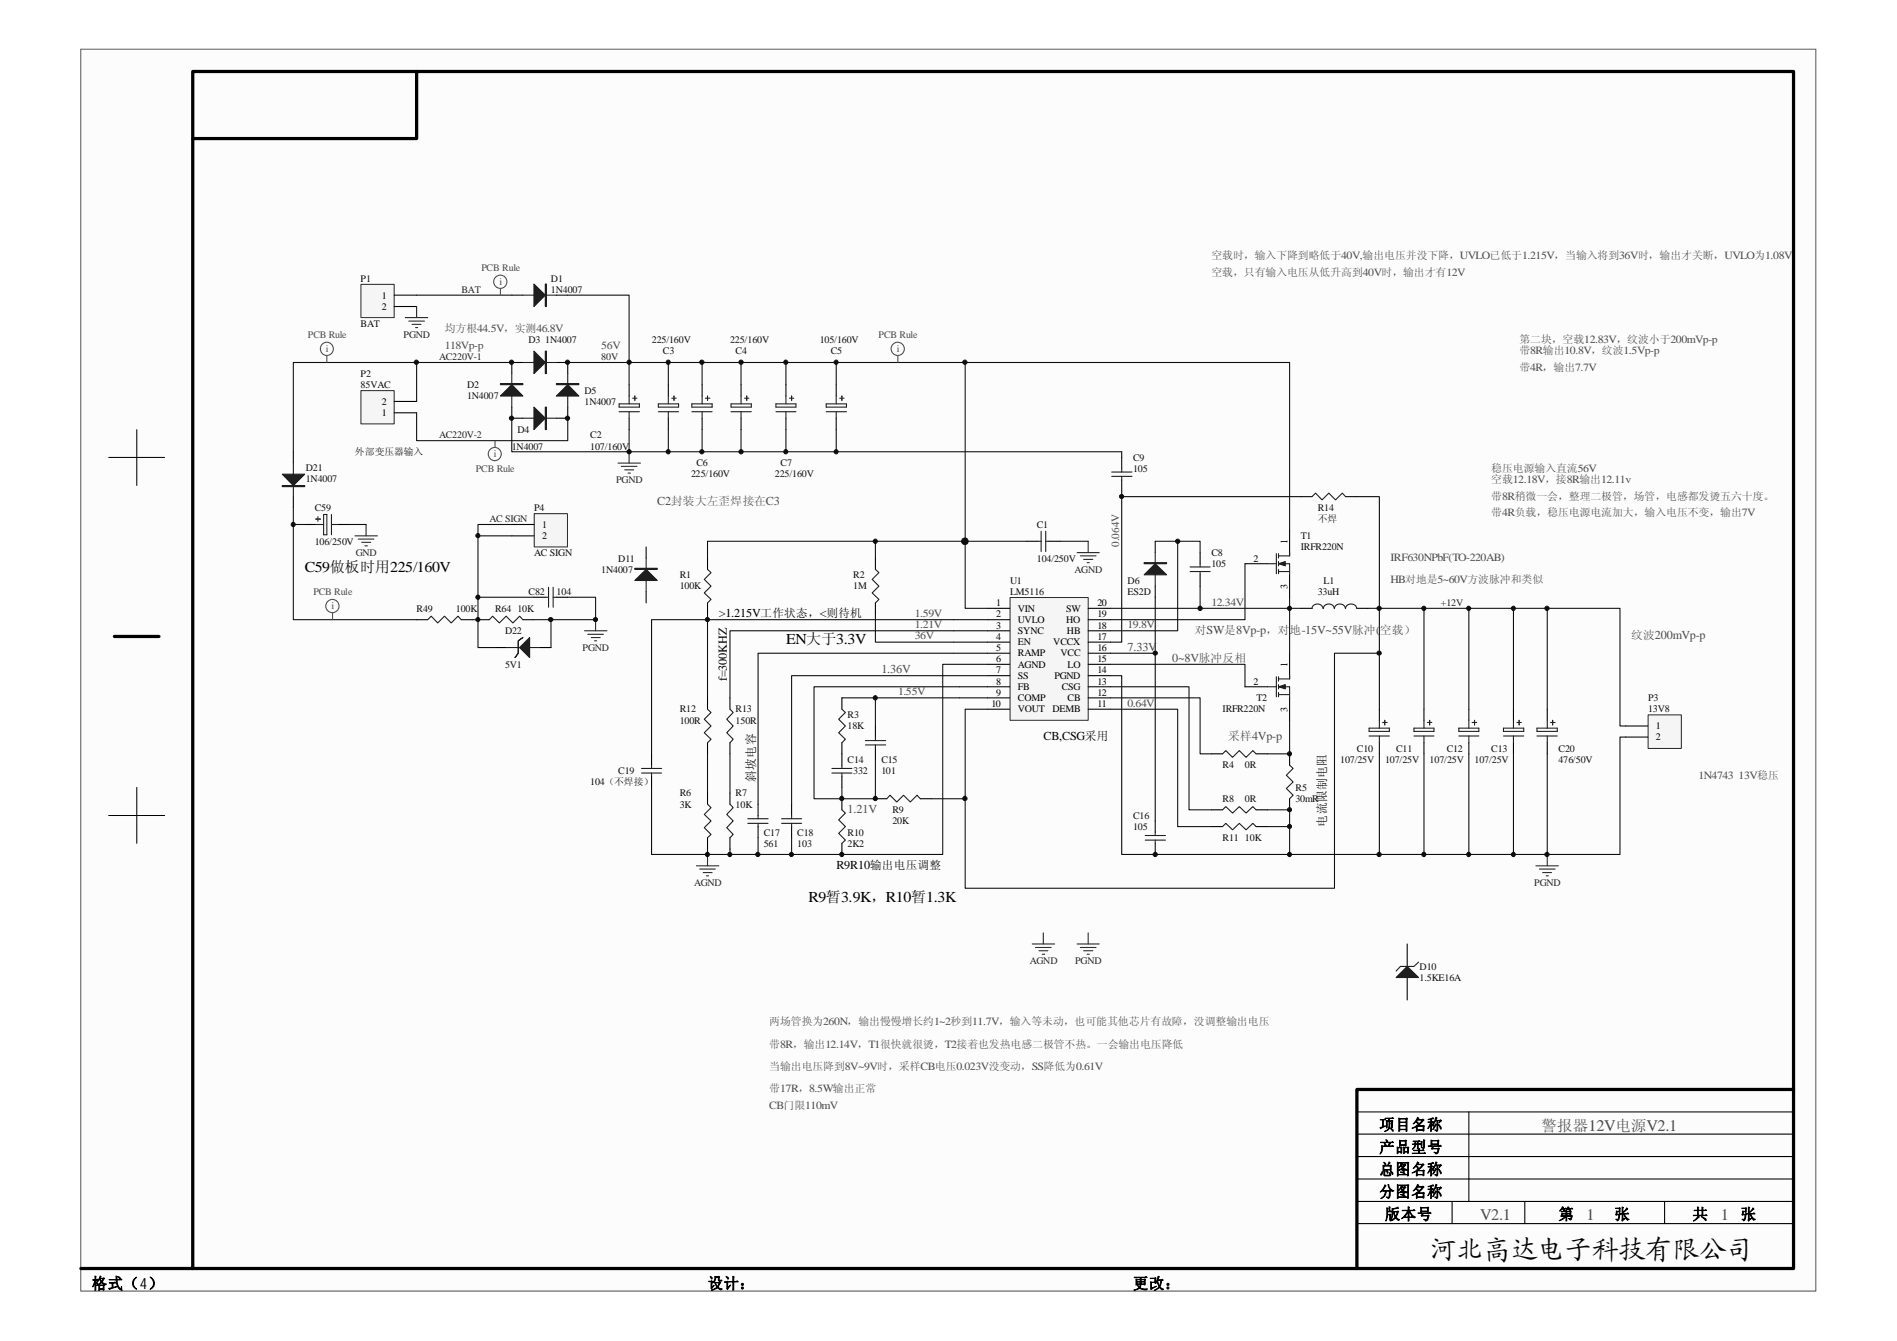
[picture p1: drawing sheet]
<svg xmlns="http://www.w3.org/2000/svg" width="297mm" height="210mm" viewBox="0 0 297 210" stroke-linecap="round" stroke-linejoin="round" font-family="sans-serif">
<path d="M12.7 7.8h271.6v194.3h-271.6z" fill="#fcfcfc"/>
<path d="M12.7 7.7h271.6v194.4h-271.6z" fill="none" stroke="#6e6e6e" stroke-width=".16"/>
<path d="M12.7 7.8h271.6v194.3h-271.6z" fill="#fcfcfc"/>
<path d="M12.7 7.7h271.6v194.4h-271.6z" fill="none" stroke="#6e6e6e" stroke-width=".16"/>
<circle cx="151.1" cy="84.7" r=".33" fill="#0e0e0e" stroke="#0e0e0e" stroke-width=".16"/>
<g fill="none" stroke="#000" stroke-width=".17">
<path d="M81.9 56.7h-1.8v1.8M87.1 56.7h1.8v1.8M80.1 63.7v1.8h1.8M88.9 63.7v1.8h-1.8M212.5 177.5h68.3M212.5 174h68.3M230 174v14.1M280.8 170.5v28.1h-82.3M212.5 181h68.3M212.5 184.5h68.3M212.5 188.1h68.3M212.5 191.5h68.3"/>
<path d="M227.4 188.1v3.4M238.8 188.1v3.4M260.6 188.1v3.4"/>
</g>
<path d="M65.2 11.2v10.5h-35M17.9 99.6h7M280.8 170.5h-68.3v28.1M12.7 198.6h268.1v-187.4h-250.6v187.4" fill="none" stroke="#000" stroke-width=".51"/>
<path d="M17 71.6h8.8M21.4 67.2v8.8M17 127.6h8.8M21.4 123.2v8.8" fill="none" stroke="#000" stroke-width=".16"/>
<path d="M96.8 72.5h3.5M97.3 73h2.4M97.8 73.5h1.4M98.3 74.1h.4M98.5 70.7v1.8" fill="none" stroke="#262626" stroke-width=".17"/>
<path d="M80.1 58.5v5.2M81.9 56.7h5.2M88.9 58.5v5.2M81.9 65.5h5.2" fill="none" stroke="#1c1c1c" stroke-width=".17"/>
<g fill="#1c1c1c" stroke="#1c1c1c" stroke-width=".17">
<path d="M85.4 55h.2v3.5h-.2z" fill-rule="evenodd"/>
<path d="M83.6 55l1.8 1.7-1.8 1.8z" fill-rule="evenodd"/>
<path d="M87.1 60h3.5v.2h-3.5z" fill-rule="evenodd"/>
<path d="M88.9 60.2l1.7 1.8h-3.5z" fill-rule="evenodd"/>
<path d="M85.4 63.7h.2v3.5h-.2z" fill-rule="evenodd"/>
<path d="M83.6 63.7l1.8 1.8-1.8 1.7z" fill-rule="evenodd"/>
<path d="M78.4 60h3.5v.2h-3.5z" fill-rule="evenodd"/>
<path d="M78.4 62l1.7-1.8 1.8 1.8z" fill-rule="evenodd"/>
</g>
<path d="M56.6 61.2h5.1v5.2h-5.1z" fill="#f5f5f5"/>
<path d="M56.5 61.1h5.2v5.3h-5.2z" fill="none" stroke="#262626" stroke-width=".16"/>
<path d="M61.7 64.6h3.5M61.7 62.8h3.5" fill="none" stroke="#000" stroke-width=".17"/>
<path d="M240.5 135.5h3.5M241 136h2.5M241.6 136.6h1.4M242.1 137.1h.3M242.3 133.7v1.8" fill="none" stroke="#262626" stroke-width=".17"/>
<path d="M158.2 93.6h12.2v19.1h-12.2z" fill="#f5f5f5"/>
<path d="M158.2 93.5h12.2v19.2h-12.2z" fill="none" stroke="#262626" stroke-width=".16"/>
<g fill="none" stroke="#000" stroke-width=".17">
<path d="M80.1 46.2h1.8M87.1 46.2h1.8M98.5 60.2v1.8M98.5 65.5v1.7M104.6 60.2v1.8M104.6 65.5v1.7M109.9 60.2v1.8M109.9 65.5v1.7M116 60.2v1.8M116 65.5v1.7M123.1 60.2v1.8M123.1 65.5v1.7"/>
<path d="M130.9 60.2v1.8M130.9 65.5v1.7M110.8 87.3v1.8M110.8 94.4v1.7M137.1 87.3v1.8M137.1 94.4v1.7M154.6 95.2h3.5M154.6 97h3.5M154.6 98.7h3.5M160.7 84.7h1.8M164.3 84.7h1.7M170.4 95.2h3.5"/>
<path d="M170.4 97h3.5M170.4 98.7h3.5M187.9 86.5v1.7M187.9 90v1.8M131.8 109.2v1.8M131.8 116.3v3.5M137.1 113.6v1.8M137.1 117.2v1.7M154.6 100.5h3.5M154.6 102.2h3.5M154.6 104h3.5M154.6 105.8h3.5"/>
<path d="M154.6 107.5h3.5M154.6 109.2h3.5M154.6 111h3.5M170.4 100.5h3.5M170.4 102.2h3.5M170.4 104h3.5M170.4 105.8h3.5M170.4 107.5h3.5M170.4 109.2h3.5M170.4 111h3.5M189.7 118h1.7M196.7 118h1.8"/>
<path d="M201.9 118v1.8M216 111v1.7M216 116.3v1.7M223 111v1.7M223 116.3v1.7M230 111v1.7M230 116.3v1.7M237 111v1.7M237 116.3v1.7M110.8 124.1v1.8M110.8 131.1v1.8M114.3 124.1v1.8"/>
<path d="M114.3 131.1v1.8M118.7 125.9v1.7M118.7 129.4v1.7M124 125.9v1.7M124 129.4v1.7M131.8 121.5v1.7M131.8 125v1.8M131.8 132v1.7M137.1 125h1.8M144.1 125h1.7M180.9 128.5v1.8M180.9 132v1.7"/>
<path d="M189.7 126.8h1.7M189.7 129.4h1.7M196.7 126.8h1.8M196.7 129.4h1.8M201.9 125v1.8"/>
</g>
<g fill="none" stroke="#0e0e0e" stroke-width=".17">
<path d="M80.1 56.7h-14.9v6.1M88.9 46.2h9.6v10.5h-9.6M104.6 56.7v3.5M109.9 56.7v3.5M116 56.7v3.5M123.1 56.7v3.5M130.9 56.7v3.5M151.1 56.7v38.5h3.5M65.2 64.6v4.4h23.7v-3.5M80.1 65.5v5.2h95.5M98.5 67.2v3.5M104.6 67.2v3.5"/>
<path d="M109.9 67.2v3.5M116 67.2v3.5M123.1 67.2v3.5M130.9 67.2v3.5M175.6 76.8v23.7h-1.7M137.1 96.1v4.4h12.3M137.1 84.7v2.6M173.9 95.2h28v7M180.9 84.7h7v1.8M180.9 93.5v8.7M184.4 84.7v14h-10.5M187.9 91.8v3.4"/>
<path d="M194.9 88.2v8.8h-21M201.9 93.5v1.7h1.8M214.2 95.2h1.8v15.8M131.8 109.2h5.3v4.4M137.1 118.9v6.1h-5.3v-1.8M137.1 109.2h13.1M149.4 102.2h-30.7v23.7M150.2 107.5h-22.7v17.5h4.3M154.6 105.8h-30.6v20.1M173.9 102.2h7v26.3M173.9 107.5h12.3v19.3h3.5M173.9 109.2h14v8.8h1.8"/>
<path d="M173.9 111h10.5v18.4h5.3M201.9 112.7v5.3h-3.4M216 102.2h-7v36.8h-57.9v-28h3.5M216 118v15.7M110.8 132.9v.8h13.2M114.3 132.9v.8M118.7 131.1v2.6M198.5 126.8h3.4v6.9M198.5 129.4h3.4"/>
</g>
<g fill="none" stroke="#1c1c1c" stroke-width=".17">
<path d="M81.9 46.2h5.2M96.9 63.2h3.2v.5h-3.2zM96.9 64.4h3.2M98.5 62v1.2M98.5 64.4v1.1M99.1 62.3h.6M99.4 62v.7M103.1 64.4h3.2M103.1 63.2h3.2v.5h-3.2zM104.6 62v1.2M104.6 64.4v1.1M105.2 62.3h.7"/>
<path d="M105.5 62v.7M108.3 64.4h3.2M108.3 63.2h3.2v.5h-3.2zM109.9 62v1.2M109.9 64.4v1.1M110.4 62.3h.8M110.8 62v.7M114.5 64.4h3.1M114.5 63.2h3.1v.5h-3.1zM116 62v1.2M116 64.4v1.1M116.6 62.3h.7"/>
<path d="M116.9 62v.7M121.5 64.4h3.1M121.5 63.2h3.1v.5h-3.1zM123.1 62v1.2M123.1 64.4v1.1M123.6 62.3h.7M124 62v.7M129.4 64.4h3.1M129.4 63.2h3.1v.5h-3.1zM130.9 62v1.2M130.9 64.4v1.1M131.5 62.3h.7"/>
<path d="M131.8 62v.7M110.8 89.1l.5 .5-1 1.1 1 1.1-1 1 1 1-.5 .6M137.1 89.1l.5 .5-1 1.1 1 1.1-1 1 1 1-.5 .6M162.5 84.7h.5M163 83.2v3.1M163.7 84.7h.6M163.7 83.2v3.1M186.4 88.7h3.1M186.4 89.5h3.1M187.9 88.2v.5M187.9 89.5v.5M131.8 111l.6 .5-1.1 1.1 1.1 1-1.1 1.1 1.1 1-.6 .6"/>
<path d="M131.8 119.8v.5M135.5 115.9h3.2M135.5 116.6h3.2M137.1 115.4v.5M137.1 116.6v.6M191.4 118l.5-.5 1.1 1 1.1-1 1 1 1.1-1 .5 .5M201.9 119.8l.6 .5-1.1 1 1.1 1.1-1.1 1 1.1 1.1-.6 .5M214.4 114h3.2v.5h-3.2zM214.4 115.2h3.2M216 112.7v1.3M216 115.2v1.1M216.5 113.1h.7"/>
<path d="M216.8 112.7v.8M221.4 115.2h3.1M221.4 114h3.1v.5h-3.1zM223 112.7v1.3M223 115.2v1.1M223.5 113.1h.7M223.9 112.7v.8M228.4 115.2h3.2M228.4 114h3.2v.5h-3.2zM230 112.7v1.3M230 115.2v1.1M230.5 113.1h.7"/>
<path d="M230.9 112.7v.8M235.4 115.2h3.2M235.4 114h3.2v.5h-3.2zM237 112.7v1.3M237 115.2v1.1M237.5 113.1h.7M237.9 112.7v.8M110.8 125.9l.5 .5-1 1.1 1 1-1 1.1 1 1-.5 .5M114.3 125.9l.5 .5-1 1.1 1 1-1 1.1 1 1-.5 .5M117.1 128.2h3.2M117.1 128.9h3.2M118.7 127.6v.6"/>
<path d="M118.7 128.9v.5M122.4 128.2h3.1M122.4 128.9h3.1M124 127.6v.6M124 128.9v.5M130.3 120.3h3.1M130.3 121h3.1M131.8 126.8l.6 .5-1.1 1 1.1 1.1-1.1 1 1.1 1.1-.6 .5M131.8 121v.5M138.9 125l.5-.5 1 1 1.1-1 1 1 1.1-1 .5 .5M179.3 130.8h3.2M179.3 131.5h3.2"/>
<path d="M180.9 130.3v.5M180.9 131.5v.5M191.4 126.8l.5-.5 1.1 1 1.1-1 1 1 1.1-1 .5 .5M191.4 129.4l.5-.5 1.1 1 1.1-1 1 1 1.1-1 .5 .5"/>
</g>
<g fill="#1c1c1c" stroke="#1c1c1c" stroke-width=".17">
<path d="M85.4 44.5h.2v3.5h-.2z" fill-rule="evenodd"/>
<path d="M83.6 44.5l1.8 1.7-1.8 1.8z" fill-rule="evenodd"/>
</g>
<path d="M109.1 135.5h3.5M109.6 136h2.4M110.1 136.6h1.4M110.6 137.1h.4M110.8 133.7v1.8" fill="none" stroke="#262626" stroke-width=".17"/>
<path d="M258.1 111.9h5.2v5.3h-5.2z" fill="#f5f5f5"/>
<path d="M258.1 111.9h5.2v5.3h-5.2z" fill="none" stroke="#262626" stroke-width=".16"/>
<path d="M254.6 113.6h3.4M254.6 115.4h3.4" fill="none" stroke="#000" stroke-width=".17"/>
<path d="M223 95.2v15.8M230 95.2v15.8M237 95.2v15.8M223 118v15.7M230 118v15.7M237 118v15.7" fill="none" stroke="#0e0e0e" stroke-width=".17"/>
<path d="M56.6 44.5h5.1v5.2h-5.1z" fill="#f5f5f5"/>
<path d="M56.5 44.5h5.2v5.2h-5.2z" fill="none" stroke="#262626" stroke-width=".16"/>
<g fill="none" stroke="#000" stroke-width=".17">
<path d="M61.7 46.2h3.5M61.7 48h3.5M45.9 70.7v1.8M45.9 77.7v1.8M203.7 77.7h1.7M210.7 77.7h1.8M47.7 82.1h1.7M53 82.1h1.7M65.2 97h1.8M72.2 97h1.8M74.8 97h1.8M81.9 97h1.7"/>
<path d="M83.6 93.5h1.8M87.1 93.5h1.8M203.7 95.2h1.7M212.5 95.2h1.7M77.5 101.4h1.7M84.5 101.4h1.8M110.8 109.2v1.8M110.8 116.3v1.7M114.3 109.2v1.8M114.3 116.3v1.7"/>
</g>
<g fill="none" stroke="#0e0e0e" stroke-width=".17">
<path d="M65.2 56.7h-19.3v14M65.2 46.2h14.9M45.9 79.5v2.6h1.8M175.6 70.7v.9M175.6 77.7h28.1M212.5 77.7h3.5v17.5h26.3v15.8M45.9 82.1v14.9h19.3M54.7 82.1h2.6M74.8 97v4.4h2.7M83.6 93.5h-8.8v3.5h-.8M86.3 97v4.4M88.9 93.5h4.4v3.5h-9.7"/>
<path d="M154.6 97h-43.8v12.2M154.6 98.7h-40.3v10.5M110.8 118v6.1M114.3 118v6.1M149.4 100.5h5.2M149.4 102.2h5.2M150.2 107.5h4.4M150.2 109.2h4.4M154.6 104h-7v29.7h-23.6v-2.6M173.9 105.8h1.7v27.9h66.7v-15.7"/>
</g>
<g fill="none" stroke="#262626" stroke-width=".17">
<path d="M63.5 49.7h3.5M64 50.3h2.5M64.5 50.8h1.4M65.1 51.3h.3M65.2 48v1.7M55.6 83.9h3.5M56.1 84.4h2.4M56.6 84.9h1.4M57.1 85.4h.4M57.3 82.1v1.8M168.7 147.8h3.4M169.2 148.3h2.4"/>
<path d="M169.7 148.8h1.4M170.2 149.4h.4M170.4 146v1.8"/>
</g>
<g fill="none" stroke="#1c1c1c" stroke-width=".17">
<path d="M45.9 72.5v5.2M205.4 77.7l.6-.5 1 1 1.1-1 1 1 1.1-1 .5 .5M49.4 81.3h.8M49.4 82.1h1.3M49.8 80.9v.7M50.7 80.5h.5v3.2h-.5zM51.9 82.1h1.1M51.9 80.5v3.2M67 97l.5-.6 1 1.1 1.1-1.1 1.1 1.1 1-1.1 .5 .6M76.6 97l.5-.6 1.1 1.1 1-1.1 1.1 1.1 1.1-1.1 .5 .6M85.4 93.5h.5M85.9 91.9v3.2"/>
<path d="M86.6 93.5h.5M86.6 91.9v3.2M207.1 95.2a.86 .86 0 0 0-.8-.7 .86 .86 0 0 0-.9 .8M208.9 95.2a.86 .86 0 0 0-.8-.7 .86 .86 0 0 0-.9 .8M210.7 95.2a.86 .86 0 0 0-.9-.7 .86 .86 0 0 0-.8 .8M212.4 95.2a.88 .88 0 0 0-.9-.7 .88 .88 0 0 0-.8 .8M79.2 101.4h5.3M110.8 111l.5 .5-1 1.1 1 1-1 1.1 1 1-.5 .6M114.3 111l.5 .5-1 1.1 1 1-1 1.1 1 1-.5 .6"/>
</g>
<g fill="#1c1c1c" stroke="#1c1c1c" stroke-width=".17">
<path d="M44.2 76h3.5v.2h-3.5z" fill-rule="evenodd"/>
<path d="M44.2 74.2h3.5l-1.8 1.8z" fill-rule="evenodd"/>
<path d="M81.4 101.4l1.5-1.6v3.1z" fill-rule="evenodd"/>
<path d="M81.2 100.3v1.9l-.6 .7 .6-.7v-1.9l.7-.5z" fill-rule="evenodd"/>
</g>
<path d="M83.7 80.4h5.2v5.2h-5.2z" fill="#f5f5f5"/>
<path d="M83.7 80.4h5.2v5.2h-5.2z" fill="none" stroke="#262626" stroke-width=".16"/>
<g fill="none" stroke="#000" stroke-width=".17">
<path d="M175.6 71.6v1.7M175.6 75.1v1.7M80.1 82.1h3.5M80.1 83.9h3.5M101.2 85.6v1.7M101.2 92.6v1.8M180.9 84.7v1.8M180.9 91.8v1.7M194.9 88.2h3.6M201.9 83v3.5M201.9 90v3.5M102 118v1.8"/>
<path d="M194.9 107.5h3.6M201.9 102.2v3.6M201.9 109.2v3.5M242.3 111v1.7M242.3 116.3v1.7M102 121.5v1.7M220.3 147.8v3.5M220.3 153v3.5"/>
</g>
<path d="M98.5 60.2v-3.5h103.4v26.3M74.8 83.9h5.3M80.1 82.1h-5.3v11.4M110.8 96.1v.9h-8.8v21M160.7 84.7h-49.9v2.6M166 84.7h4.4M242.3 95.2h11.4v18.4h.9M173.9 104h21v3.5M254.6 115.4h-.9v18.3h-11.4M102 123.2v10.5h8.8M145.8 125h5.3" fill="none" stroke="#0e0e0e" stroke-width=".17"/>
<g fill="none" stroke="#1c1c1c" stroke-width=".17">
<path d="M174.1 73.9h3.1M174.1 74.6h3.1M175.6 73.3v.6M175.6 74.6v.5M101.2 87.3v5.3M180.9 86.5v5.3M198.5 88.2h1.4M199.9 86.7v3.1M200.2 88.2h1.7v1.8M200.2 89.5h1.7M200.2 86.7v.6M200.2 87.9v.7"/>
<path d="M200.2 89.1v.7M201.9 86.5v.5h-1.7M102 119.8v.5M198.5 107.5h1.4M199.9 105.9v3.2M200.2 107.5h1.7v1.7M200.2 105.9v.7M200.2 107.2v.6M200.2 108.4v.7M200.2 108.7h1.7M201.9 105.8v.5h-1.7M240.7 114h3.1v.5h-3.1z"/>
<path d="M240.7 115.2h3.1M242.3 112.7v1.3M242.3 115.2v1.1M242.8 113.1h.7M243.1 112.7v.8M100.5 120.3h3.1M100.5 121h3.1M102 121v.5M222.1 150.6l-.7 .7h-2.1l-.7 .7"/>
</g>
<g fill="#1c1c1c" stroke="#1c1c1c" stroke-width=".16">
<path d="M200.2 88.2l1.1-.3v.7z" fill-rule="evenodd"/>
<path d="M200.2 107.5l1.1-.3v.6z" fill-rule="evenodd"/>
</g>
<g fill="none" stroke="#262626" stroke-width=".17">
<path d="M91.5 98.7h3.5M92 99.3h2.5M92.6 99.8h1.4M93.3 97v1.7M168.7 86.5h3.4M169.2 87h2.4M169.7 87.6h1.4M170.2 88.1h.4M170.4 84.7v1.8M93.1 100.3h.3M161.6 147.8h3.5M162.1 148.3h2.5"/>
<path d="M162.7 148.8h1.4M163.2 149.4h.4M163.4 146v1.8"/>
</g>
<g fill="#1c1c1c" stroke="#1c1c1c" stroke-width=".17">
<path d="M179.2 88.1h3.5v.1h-3.5z" fill-rule="evenodd"/>
<path d="M179.2 90l1.7-1.8 1.8 1.8z" fill-rule="evenodd"/>
<path d="M220.3 151.3l1.8 1.7h-3.5z" fill-rule="evenodd"/>
<path d="M99.4 89h3.5v.1h-3.5z" fill-rule="evenodd"/>
<path d="M99.4 90.9l1.8-1.8 1.7 1.8z" fill-rule="evenodd"/>
</g>
<g fill="none" stroke="#4c4c4c" stroke-width=".17">
<path d="M51.2 55.7v1M78.4 45.2v1M140.6 55.7v1M77.5 69v1M52.1 95.9v1.1"/>
<circle cx="51.2" cy="54.6" r="1.03"/>
<circle cx="78.3" cy="44.1" r="1.04"/>
<circle cx="140.6" cy="54.6" r="1.04"/>
<circle cx="77.5" cy="71.1" r="1.02"/>
<circle cx="52" cy="94.9" r="1.04"/>
</g>
<g fill="#0e0e0e" stroke="#0e0e0e" stroke-width=".16">
<circle cx="151.1" cy="84.7" r=".51"/>
<circle cx="45.9" cy="82.1" r=".33"/>
<circle cx="65.2" cy="56.7" r=".33"/>
<circle cx="74.8" cy="97" r=".31"/>
<circle cx="74.8" cy="93.5" r=".32"/>
<circle cx="74.8" cy="83.8" r=".32"/>
<circle cx="80.1" cy="65.5" r=".33"/>
<circle cx="80.1" cy="56.7" r=".33"/>
<circle cx="86.2" cy="97" r=".33"/>
<circle cx="88.9" cy="65.5" r=".33"/>
<circle cx="88.9" cy="56.7" r=".33"/>
<circle cx="93.2" cy="97" r=".32"/>
<circle cx="98.5" cy="70.7" r=".33"/>
<circle cx="98.5" cy="56.7" r=".33"/>
<circle cx="104.6" cy="70.7" r=".33"/>
<circle cx="104.6" cy="56.7" r=".33"/>
<circle cx="109.9" cy="70.7" r=".33"/>
<circle cx="109.9" cy="56.7" r=".33"/>
<circle cx="110.8" cy="133.7" r=".33"/>
<circle cx="110.8" cy="97" r=".32"/>
<circle cx="114.3" cy="133.7" r=".33"/>
<circle cx="116" cy="70.7" r=".33"/>
<circle cx="116" cy="56.7" r=".33"/>
<circle cx="118.7" cy="133.7" r=".33"/>
<circle cx="123" cy="70.7" r=".33"/>
<circle cx="123" cy="56.7" r=".33"/>
<circle cx="123.9" cy="133.7" r=".33"/>
<circle cx="130.9" cy="70.7" r=".32"/>
<circle cx="130.9" cy="56.7" r=".32"/>
<circle cx="131.8" cy="133.7" r=".33"/>
<circle cx="131.8" cy="125" r=".33"/>
<circle cx="137" cy="125" r=".33"/>
<circle cx="137" cy="109.2" r=".33"/>
<circle cx="137" cy="84.7" r=".33"/>
<circle cx="151.1" cy="125" r=".34"/>
<circle cx="151.1" cy="56.7" r=".33"/>
<circle cx="175.6" cy="77.7" r=".32"/>
<circle cx="180.9" cy="133.7" r=".33"/>
<circle cx="180.9" cy="102.2" r=".33"/>
<circle cx="184.4" cy="84.7" r=".33"/>
<circle cx="187.9" cy="95.2" r=".34"/>
<circle cx="201.9" cy="133.7" r=".32"/>
<circle cx="201.9" cy="129.4" r=".31"/>
<circle cx="201.9" cy="126.7" r=".31"/>
<circle cx="201.9" cy="118" r=".32"/>
<circle cx="201.9" cy="95.2" r=".32"/>
<circle cx="215.9" cy="133.7" r=".33"/>
<circle cx="216" cy="102.2" r=".33"/>
<circle cx="215.9" cy="95.2" r=".33"/>
<circle cx="222.9" cy="133.7" r=".33"/>
<circle cx="222.9" cy="95.2" r=".33"/>
<circle cx="230" cy="133.7" r=".33"/>
<circle cx="230" cy="95.2" r=".33"/>
<circle cx="237" cy="133.7" r=".32"/>
<circle cx="237" cy="95.2" r=".32"/>
<circle cx="242.2" cy="133.7" r=".33"/>
<circle cx="242.2" cy="95.2" r=".33"/>
</g>
<text font-size="4.2" x="223.9" y="197.1">河北高达电子科技有限公司</text>
<g font-size="2.5">
<text x="216" y="176.9">项目名称</text>
<text x="216" y="180.4">产品型号</text>
<text x="216" y="183.9">总图名称</text>
<text x="216" y="187.4">分图名称</text>
<text x="216.9" y="190.9">版本号</text>
<text x="244.1" y="190.9">第</text>
<text x="252.8" y="190.9">张</text>
<text x="265" y="190.9">共</text>
<text x="272.6" y="190.9">张</text>
<text x="14.4" y="201.7">格式（4）</text>
<text x="110.8" y="201.7">设计：</text>
<text x="177.4" y="201.7">更改：</text>
</g>
<g font-size="2.5" fill="#4c4c4c">
<text x="231.8" y="191">V2.1</text>
<text x="248.4" y="191">1</text>
<text x="269.5" y="191">1</text>
</g>
<g font-size="2.4">
<text x="47.7" y="89.5">C59做板时用225/160V</text>
<text x="123.1" y="100.9">EN大于3.3V</text>
<text x="126.6" y="141.1">R9暂3.9K，R10暂1.3K</text>
</g>
<text font-size="2.4" fill="#4c4c4c" x="241.4" y="177">警报器12V电源V2.1</text>
<g font-size="1.9" fill="#4c4c4c">
<text x="102.9" y="79.1">C2封装大左歪焊接在C3</text>
<text x="176.5" y="101.9">7.33V</text>
<text x="138" y="105.3">1.36V</text>
<text x="183.6" y="103.6">0~8V脉冲反相</text>
<text x="132.7" y="127.2">1.21V</text>
</g>
<g font-size="1.9">
<text x="112.6" y="96.6">&gt;1.215V工作状态，&lt;则待机</text>
<text x="113.8" y="106.7" transform="rotate(-90 113.8 106.7)">f=300KHZ</text>
<text x="163.4" y="115.9">CB,CSG采用</text>
<text x="118.2" y="122.4" transform="rotate(-90 118.2 122.4)">斜坡电容</text>
<text x="207.6" y="129.4" transform="rotate(-90 207.6 129.4)">电流限制电阻</text>
<text x="131" y="136">R9R10输出电压调整</text>
</g>
<g font-size="1.8" fill="#4c4c4c">
<text x="187.1" y="99.2">对SW是8Vp-p，对地-15V~55V脉冲(</text>
<text x="216.1" y="99.2">空载）</text>
<text x="255.4" y="100.1">纹波200mVp-p</text>
<text x="192.3" y="115.9">采样4Vp-p</text>
</g>
<g font-size="1.7" fill="#4c4c4c">
<text x="189.7" y="40.6">空载时，输入下降到略低于40V,输出电压并没下降，UVLO已低于1.215V，当输入将到36V时，输出才关断，UVLO为1.08V</text>
<text x="189.7" y="43.2">空载，只有输入电压从低升高到40V时，输出才有12V</text>
<text x="69.6" y="52">均方根44.5V，实测46.8V</text>
<text x="237.9" y="53.7">第二块，空载12.83V，纹波小于200mVp-p</text>
<text x="69.6" y="54.6">118Vp-p</text>
<text x="94.1" y="54.6">56V</text>
<text x="237.9" y="55.4">带8R输出10.8V，纹波1.5Vp-p</text>
<text x="237.9" y="58.1">带4R，输出7.7V</text>
<text x="233.5" y="75.6">空载12.18V，接8R输出12.11v</text>
<text x="233.5" y="73.8">稳压电源输入直流56V</text>
<text x="233.5" y="78.2">带8R稍微一会，整理二极管，场管，电感都发烫五六十度。</text>
<text x="233.5" y="80.8">带4R负载，稳压电源电流加大，输入电压不变，输出7V</text>
<text x="175.3" y="85.7" transform="rotate(-90 175.3 85.7)">0.064V</text>
<text x="217.7" y="87.9">IRF630NPbF(TO-220AB)</text>
<text x="189.7" y="94.8">12.34V</text>
<text x="217.7" y="91.3">HB对地是5~60V方波脉冲和类似</text>
<text x="143.3" y="96.6">1.59V</text>
<text x="143.3" y="98.4">1.21V</text>
<text x="143.3" y="100.1">36V</text>
<text x="176.5" y="98.4">19.8V</text>
<text x="140.6" y="108.9">1.55V</text>
<text x="176.5" y="110.6">0.64V</text>
<text x="265.9" y="122">1N4743</text>
<text x="272.2" y="122">13V稳压</text>
<text x="120.4" y="160.5">两场管换为260N，输出慢慢增长约1~2秒到11.7V，输入等未动，也可能其他芯片有故障，没调整输出电压</text>
<text x="120.4" y="164">带8R，输出12.14V，T1很快就很烫，T2接着也发热电感二极管不热。一会输出电压降低</text>
<text x="120.4" y="167.5">当输出电压降到8V~9V时，采样CB电压0.023V没变动，SS降低为0.61V</text>
<text x="120.4" y="171">带17R，8.5W输出正常</text>
<text x="120.4" y="173.6">CB门限110mV</text>
</g>
<g font-size="1.6" fill="#0e0e0e">
<text x="56.5" y="44.1">P1</text>
<text x="86.3" y="44.1">D1</text>
<text x="86.3" y="45.9">1N4007</text>
<text x="56.5" y="51.1">BAT</text>
<text x="82.8" y="53.7">D3</text>
<text x="85.4" y="53.7">1N4007</text>
<text x="102.1" y="53.7">225/160V</text>
<text x="114.3" y="53.7">225/160V</text>
<text x="128.4" y="53.7">105/160V</text>
<text x="56.5" y="59">P2</text>
<text x="103.8" y="55.5">C3</text>
<text x="115.2" y="55.5">C4</text>
<text x="130.1" y="55.5">C5</text>
<text x="56.5" y="60.8">85VAC</text>
<text x="73.2" y="60.8">D2</text>
<text x="73.2" y="62.5">1N4007</text>
<text x="91.5" y="61.6">D5</text>
<text x="91.5" y="63.4">1N4007</text>
<text x="80.1" y="70.4">1N4007</text>
<text x="81" y="67.7">D4</text>
<text x="92.4" y="68.6">C2</text>
<text x="92.4" y="70.4">107/160V</text>
<text x="47.9" y="73.7">D21</text>
<text x="47.9" y="75.5">1N4007</text>
<text x="108.2" y="74.7">225/160V</text>
<text x="109.1" y="73">C6</text>
<text x="121.3" y="74.7">225/160V</text>
<text x="122.2" y="73">C7</text>
<text x="177.4" y="72.1">C9</text>
<text x="177.4" y="73.9">105</text>
<text x="49.3" y="80">C59</text>
<text x="83.7" y="80">P4</text>
<text x="162.3" y="82.6">C1</text>
<text x="206.3" y="80">R14</text>
<text x="49.3" y="85.3">106/250V</text>
<text x="83.7" y="87">AC SIGN</text>
<text x="94.1" y="89.6">1N4007</text>
<text x="96.8" y="87.9">D11</text>
<text x="162.3" y="87.9">104/250V</text>
<text x="189.7" y="87">C8</text>
<text x="189.7" y="88.7">105</text>
<text x="203.7" y="84.4">T1</text>
<text x="203.7" y="86.1">IRFR220N</text>
<text x="65.2" y="95.8">R49</text>
<text x="71.4" y="95.8">100K</text>
<text x="77.5" y="95.8">R64</text>
<text x="81" y="95.8">10K</text>
<text x="82.8" y="93.1">C82</text>
<text x="87.2" y="93.1">104</text>
<text x="106.4" y="90.5">R1</text>
<text x="106.4" y="92.3">100K</text>
<text x="133.6" y="90.5">R2</text>
<text x="133.6" y="92.3">1M</text>
<text x="158.2" y="91.4">U1</text>
<text x="158.2" y="93.1">LM5116</text>
<text x="176.5" y="91.4">D6</text>
<text x="176.5" y="93.1">ES2D</text>
<text x="206.3" y="93.1">33uH</text>
<text x="207.2" y="91.4">L1</text>
<text x="79.1" y="99.2">D22</text>
<text x="79.1" y="104.5">5V1</text>
<text x="106.4" y="111.5">R12</text>
<text x="106.4" y="113.3">100R</text>
<text x="115.2" y="111.5">R13</text>
<text x="115.2" y="113.3">150R</text>
<text x="132.7" y="112.4">R3</text>
<text x="191.4" y="111.5">IRFR220N</text>
<text x="196.7" y="109.8">T2</text>
<text x="258.1" y="109.8">P3</text>
<text x="258.1" y="111.5">13V8</text>
<text x="132.7" y="119.4">C14</text>
<text x="132.7" y="114.1">18K</text>
<text x="138" y="119.4">C15</text>
<text x="209.8" y="119.4">107/25V</text>
<text x="212.5" y="117.7">C10</text>
<text x="216.9" y="119.4">107/25V</text>
<text x="218.6" y="117.7">C11</text>
<text x="223.9" y="119.4">107/25V</text>
<text x="226.5" y="117.7">C12</text>
<text x="230.9" y="119.4">107/25V</text>
<text x="233.5" y="117.7">C13</text>
<text x="244.1" y="117.7">C20</text>
<text x="244.1" y="119.4">476/50V</text>
<text x="92.4" y="122.9">104（不焊接）</text>
<text x="96.8" y="121.1">C19</text>
<text x="106.4" y="124.6">R6</text>
<text x="115.2" y="124.6">R7</text>
<text x="133.6" y="121.1">332</text>
<text x="138" y="121.1">101</text>
<text x="191.4" y="120.3">R4</text>
<text x="191.4" y="125.5">R8</text>
<text x="194.9" y="120.3">0R</text>
<text x="194.9" y="125.5">0R</text>
<text x="202.9" y="123.8">R5</text>
<text x="202.9" y="125.5">30mR</text>
<text x="106.4" y="126.4">3K</text>
<text x="115.2" y="126.4">10K</text>
<text x="119.6" y="130.8">C17</text>
<text x="124.8" y="130.8">C18</text>
<text x="132.7" y="130.8">R10</text>
<text x="139.7" y="127.3">R9</text>
<text x="139.7" y="129">20K</text>
<text x="177.4" y="128.2">C16</text>
<text x="177.4" y="129.9">105</text>
<text x="191.4" y="131.7">R11</text>
<text x="194.9" y="131.7">10K</text>
<text x="119.6" y="132.5">561</text>
<text x="124.8" y="132.5">103</text>
<text x="132.7" y="132.5">2K2</text>
<text x="222.3" y="151.8">D10</text>
<text x="222.3" y="153.6">1.5KE16A</text>
</g>
<g font-size="1.6">
<text x="59.8" y="46.8">1</text>
<text x="59.8" y="48.5">2</text>
<text x="59.8" y="65.1">1</text>
<text x="59.8" y="63.4">2</text>
<text x="84.9" y="82.6">1</text>
<text x="84.9" y="84.4">2</text>
<text x="196.3" y="87.9">2</text>
<text x="201.6" y="85.1" transform="rotate(-90 201.6 85.1)">1</text>
<text x="156" y="94.9">1</text>
<text x="159.4" y="95.8">VIN</text>
<text x="167" y="95.8">SW</text>
<text x="171.8" y="94.9">20</text>
<text x="201.6" y="92.2" transform="rotate(-90 201.6 92.2)">3</text>
<text x="156" y="96.6">2</text>
<text x="156" y="98.4">3</text>
<text x="156" y="100.1">4</text>
<text x="156" y="101.9">5</text>
<text x="159.4" y="97.5">UVLO</text>
<text x="159.4" y="99.2">SYNC</text>
<text x="159.4" y="101">EN</text>
<text x="164.9" y="101">VCCX</text>
<text x="167" y="97.5">HO</text>
<text x="167" y="99.2">HB</text>
<text x="171.8" y="100.1">17</text>
<text x="171.8" y="98.4">18</text>
<text x="171.8" y="96.6">19</text>
<text x="171.8" y="101.9">16</text>
<text x="156" y="103.6">6</text>
<text x="156" y="105.4">7</text>
<text x="156" y="107.2">8</text>
<text x="159.4" y="102.8">RAMP</text>
<text x="159.4" y="104.5">AGND</text>
<text x="159.4" y="106.3">SS</text>
<text x="165.1" y="106.3">PGND</text>
<text x="166" y="102.8">VCC</text>
<text x="167.2" y="104.5">LO</text>
<text x="171.8" y="107.2">13</text>
<text x="171.8" y="105.4">14</text>
<text x="171.8" y="103.6">15</text>
<text x="196.3" y="107.2">2</text>
<text x="201.6" y="104.4" transform="rotate(-90 201.6 104.4)">1</text>
<text x="155.2" y="110.6">10</text>
<text x="156" y="108.9">9</text>
<text x="159.4" y="108">FB</text>
<text x="159.4" y="109.8">COMP</text>
<text x="159.4" y="111.5">VOUT</text>
<text x="164.8" y="111.5">DEMB</text>
<text x="166.2" y="108">CSG</text>
<text x="167.2" y="109.8">CB</text>
<text x="171.8" y="110.6">11</text>
<text x="171.8" y="108.9">12</text>
<text x="201.6" y="111.5" transform="rotate(-90 201.6 111.5)">3</text>
<text x="259.3" y="114.1">1</text>
<text x="259.3" y="115.9">2</text>
</g>
<g font-size="1.6" fill="#262626">
<text x="72.3" y="45.9">BAT</text>
<text x="63.2" y="52.8">PGND</text>
<text x="68.7" y="56.4">AC220V-1</text>
<text x="94.1" y="56.4">80V</text>
<text x="68.7" y="68.6">AC220V-2</text>
<text x="96.5" y="75.6">PGND</text>
<text x="76.6" y="81.8">AC SIGN</text>
<text x="55.7" y="87">GND</text>
<text x="168.3" y="89.6">AGND</text>
<text x="225.6" y="94.9">+12V</text>
<text x="91.2" y="101.9">PGND</text>
<text x="108.7" y="138.7">AGND</text>
<text x="240.2" y="138.7">PGND</text>
<text x="161.2" y="150.9">AGND</text>
<text x="168.4" y="150.9">PGND</text>
</g>
<g font-size="1.6" fill="#4c4c4c">
<text x="75.4" y="42.3">PCB Rule</text>
<text x="78.2" y="44.6">i</text>
<text x="48.2" y="52.8">PCB Rule</text>
<text x="137.6" y="52.8">PCB Rule</text>
<text x="51" y="55.1">i</text>
<text x="140.4" y="55.1">i</text>
<text x="77.3" y="71.6">i</text>
<text x="74.5" y="73.8">PCB Rule</text>
<text x="49.1" y="93.1">PCB Rule</text>
<text x="51.9" y="95.4">i</text>
</g>
<g font-size="1.5" fill="#0e0e0e">
<text x="55.6" y="71.3">外部变压器输入</text>
<text x="206.3" y="81.8">不焊</text>
</g>
</svg>
